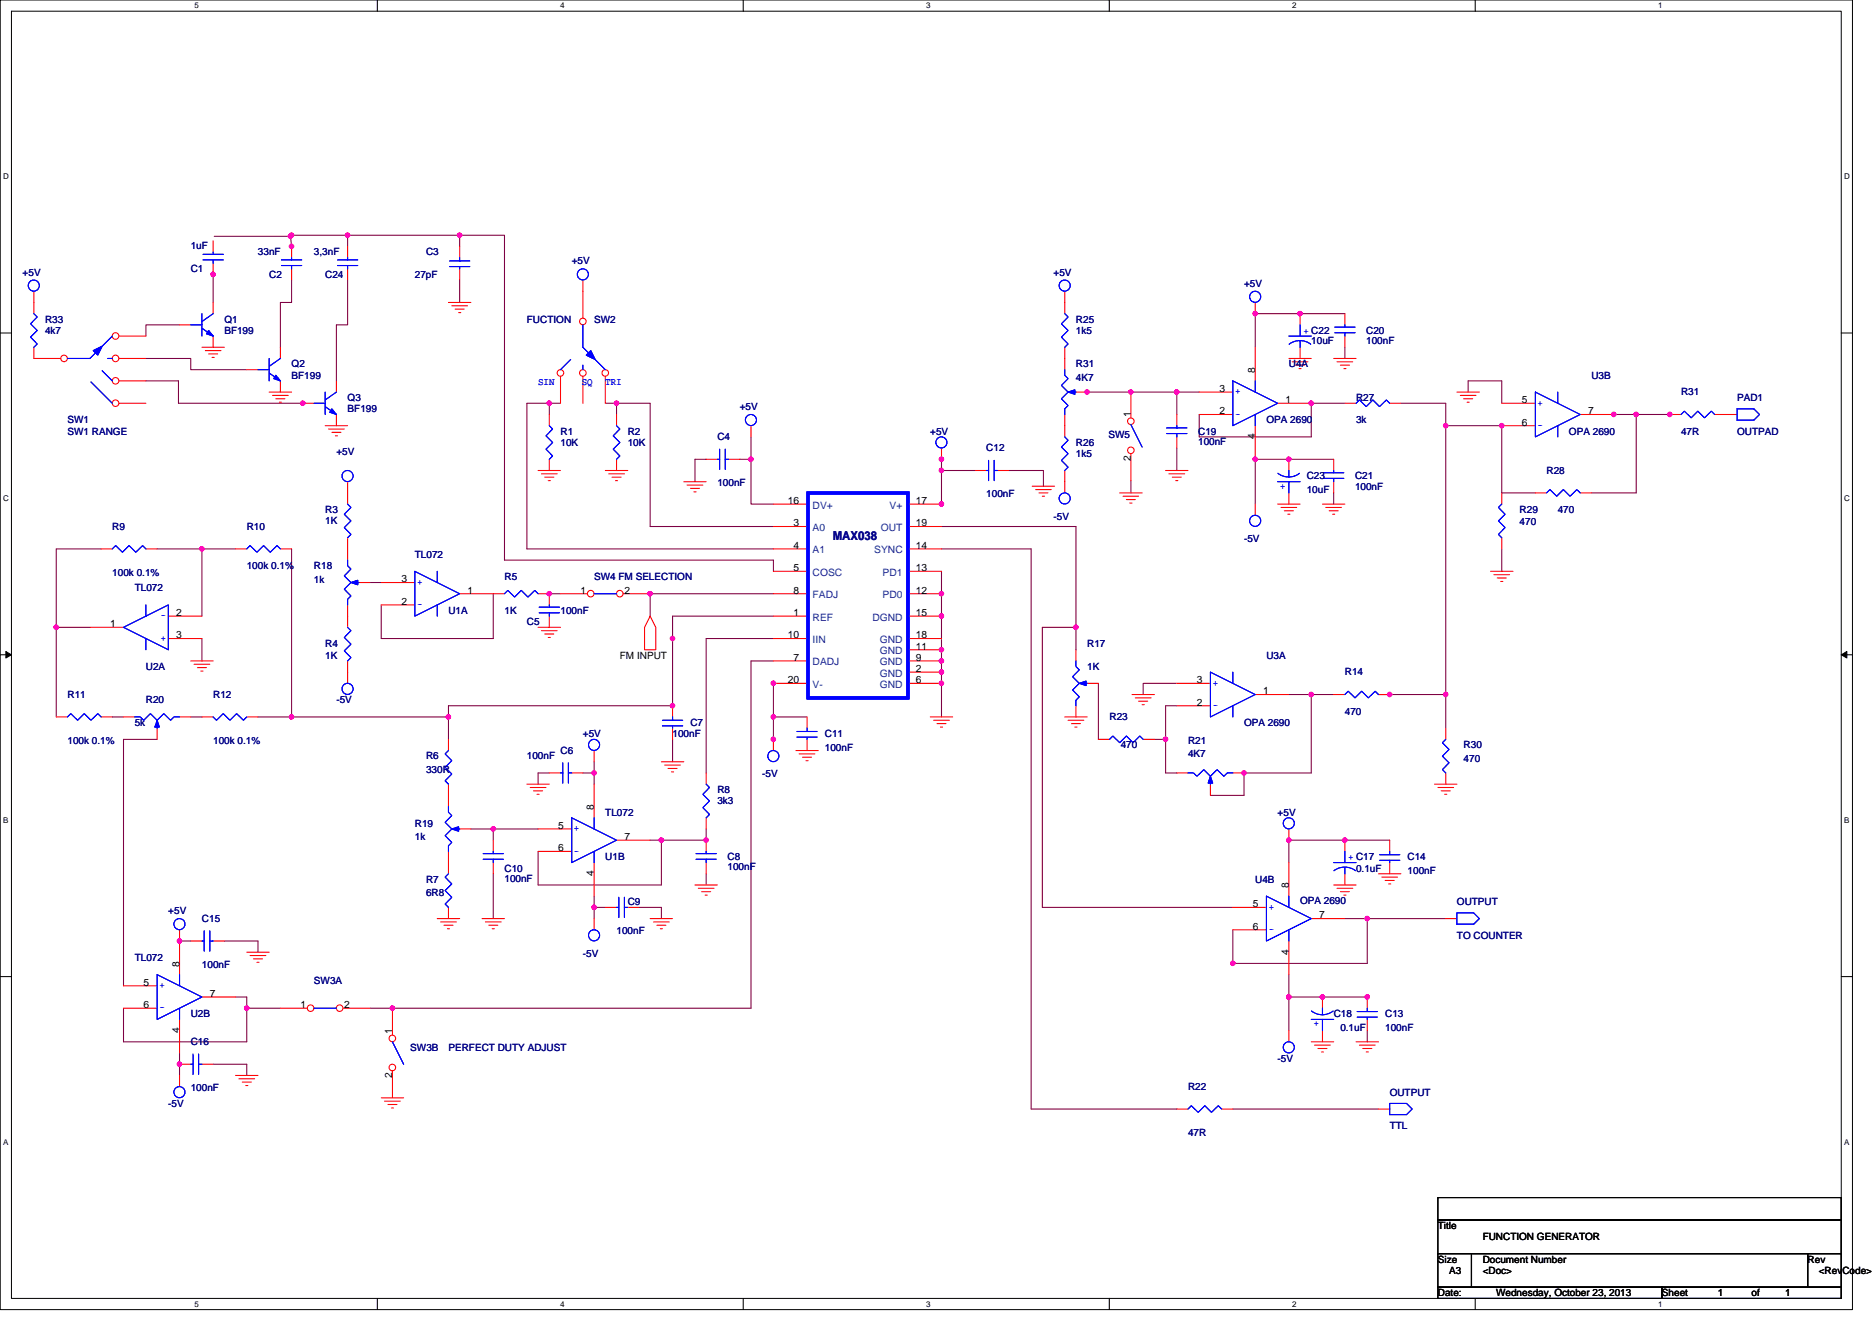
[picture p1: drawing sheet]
<svg xmlns="http://www.w3.org/2000/svg" width="297mm" height="210mm" viewBox="0 0 297 210" stroke-linecap="round" stroke-linejoin="round" font-family="sans-serif">
<path d="M0 0h293.9v207.9h-293.9zM1.8 1.8h290.4v204.3h-290.4z" fill="none" stroke="#000" stroke-width=".16"/>
<g fill="#fff">
<path d="M30.8 .2h.7v1.4h-.7z"/>
<path d="M30.8 206.3h.7v1.4h-.7z"/>
</g>
<path d="M59.9 0v1.8M59.9 206.1v1.8" fill="none" stroke="#000" stroke-width=".17"/>
<g fill="#fff">
<path d="M88.9 .2h.7v1.4h-.7z"/>
<path d="M88.9 206.3h.7v1.4h-.7z"/>
</g>
<path d="M117.9 0v1.8M117.9 206.1v1.8" fill="none" stroke="#000" stroke-width=".17"/>
<g fill="#fff">
<path d="M147 .2h.7v1.4h-.7z"/>
<path d="M147 206.3h.7v1.4h-.7z"/>
</g>
<path d="M176 0v1.8M176 206.1v1.8" fill="none" stroke="#000" stroke-width=".17"/>
<g fill="#fff">
<path d="M205 .2h.7v1.4h-.7z"/>
<path d="M205 206.3h.7v1.4h-.7z"/>
</g>
<path d="M234.1 0v1.8M234.1 206.1v1.8" fill="none" stroke="#000" stroke-width=".17"/>
<g fill="#fff">
<path d="M263.1 .2h.7v1.4h-.7z"/>
<path d="M263.1 206.3h.7v1.4h-.7z"/>
<path d="M.5 27.3h.9v1.4h-.9z"/>
<path d="M292.6 27.3h.9v1.4h-.9z"/>
<path d="M.5 78.4h.9v1.4h-.9z"/>
<path d="M292.6 78.4h.9v1.4h-.9z"/>
</g>
<path d="M0 52.9h1.8M292.2 52.9h1.7" fill="none" stroke="#000" stroke-width=".17"/>
<g fill="#fff">
<path d="M.5 129.5h.8v1.4h-.8z"/>
<path d="M292.6 129.5h.9v1.4h-.9z"/>
</g>
<path d="M0 103.9h1.8M292.2 103.9h1.7" fill="none" stroke="#000" stroke-width=".17"/>
<path d="M.9 103.4l.9 .5-.9 .5zM292.2 103.9l.8-.5v1z" fill="#000" stroke="#000" stroke-width=".16"/>
<g fill="#fff">
<path d="M.5 180.5h.8v1.4h-.8z"/>
<path d="M292.6 180.5h.9v1.4h-.9z"/>
</g>
<path d="M0 155h1.8M292.2 155h1.7M228.2 190.1h64v3.5h-64zM228.2 193.6h64v5.4h-64zM228.2 199h5.3v5.3h-5.3zM233.5 199h53.3v5.3h-53.3zM286.8 199h5.4v5.3h-5.4zM228.2 204.3h35.5v1.8h-35.5zM263.7 204.3h28.5v1.8h-28.5z" fill="none" stroke="#000" stroke-width=".17"/>
<g fill="none" stroke="#800040" stroke-width=".17">
<path d="M34 37.5h12.1M46.1 37.5l.2 1.6M46.1 37.5v-.2h9.1v1.8M55.2 37.3h17.7v1.8M72.9 37.3h7.1v51.6h42.7v1.8M23.2 56.9h7.1v1.8h8.9M28.5 51.6h-5.3v1.7M33.8 43v5M46.3 44.4v3.6h-1.8v7.1M55.2 44.4v7.2h-1.8v8.9M72.9 44.5v3.5M213.4 55.1v1.8"/>
<path d="M213.4 49.8h-14.2v5.3M23.2 60.5h5.1v3.5h19.7M87.2 64h-3.6v23.1h39.1M87.2 64h1.7M87.2 64v1.8M96.1 64h1.7M97.8 64h5.4v19.6h19.5M97.8 64v1.8M112.1 72.9h-1.8v3.6M117.4 72.9h1.8M119.2 72.9v7.1h3.5M119.2 69.3v3.6"/>
<path d="M149.4 74.7v5.3M149.4 74.7h5.3M149.4 72.9v1.8M160.1 74.7h5.5v2.5M172.5 62.2h6.9M179.4 62.2h7.3M179.4 62.1v.1M179.4 76.3v1.9M186.7 71.1v3.6M186.7 62.2v3.6M186.7 62.2h3.6M211.6 78.2v1.8"/>
<path d="M211.6 72.9h-12.4v7.1M213.4 64h-5.3v5.3h-17.8v-3.5M222.3 64h7.1v3.6M229.4 67.6v42.6M229.4 67.6h8.9v10.6h5.3M233 62.2v-1.7h5.3v3.5M256.1 65.8h3.5M259.6 65.8h5.4M259.6 65.8v12.4h-7.1M8.9 99.6h5.4M8.9 99.6v14.2M16 87.1h-7.1v12.5"/>
<path d="M24.9 87.1h7.1M32 87.1v10.7M32 87.1h5.4M46.3 87.1v26.7h-5.4M58.7 92.5h1.8M78.3 94.2v7.1h-17.8v-5.3M87.2 94.2h1.7M122.7 94.2h-19.5v3.6M122.7 97.8h-16v14.2h-35.5v1.8M149.4 87.1h14.2v88.9h23.1M149.4 90.7v10.6M149.4 83.6h21.3v16"/>
<path d="M170.7 99.6h-5.3v44.4h30.2M170.7 99.6v3.5M238.3 87.1v3.6M17.8 113.8h1.8M24.9 117.3h-5.3v39.2M30.3 113.8h1.7M32 101.3v3.6M46.3 113.8h24.9M71.2 113.8v3.5M106.7 117.3v3.6M122.7 101.3h-10.6v21.4M122.7 113.8v3.5"/>
<path d="M122.7 104.9h-3.5v55.1h-60.5M122.7 113.8h5.4M122.7 108.5v5.3M149.4 101.5v12.3M174.3 108.5v8.8M183.2 117.3h1.8M185 117.3v5.4h1.7M186.7 112h-1.7v5.3M186.7 108.5h-5.3v1.7M204.5 110.2h3.6M208.1 110.2v12.5h-10.7v3.5h-5.3M208.1 110.2h3.5"/>
<path d="M218.7 110.2h10.7M229.4 110.2v5.4M74.7 131.6h3.6v1.7M78.3 138.7v7.1M78.3 131.6h7.1M87.2 122.7h-1.8v1.8M92.5 122.7h1.8M94.3 120.9v1.8M94.3 122.7v1.8M103.2 133.3h1.7M104.9 133.4v7.1h-19.5v-5.4M112.1 138.7v1.8"/>
<path d="M112.1 131.6v1.7h-7.2M220.5 133.3l-16 .1v3.5M28.5 149.4h1.8M35.6 149.4h5.3v1.7M37.4 158.2h1.8v1.8M94.3 144v1.8M94.3 142.2v1.8h1.8M101.4 144h3.5v1.8M204.5 158.2h12.5M204.5 154.7v3.5M204.5 158.2v5.4M213.4 145.8h3.6v7.1h-21.4v-5.3"/>
<path d="M217 145.8h12.4M19.6 160v5.4h19.6v-5.4M28.5 167.1v3.6M33.8 168.9h5.4v1.8M39.2 160h5.3M195.6 176h23.1M217 163.6v1.8"/>
</g>
<g fill="#f0f" stroke="#f0f" stroke-width=".17">
<circle cx="103.2" cy="94.2" r=".35"/>
<circle cx="78.3" cy="131.6" r=".35"/>
<circle cx="104.9" cy="133.3" r=".35"/>
<circle cx="112" cy="133.3" r=".35"/>
<circle cx="32" cy="87.1" r=".35"/>
<circle cx="8.9" cy="99.6" r=".35"/>
<circle cx="28.5" cy="149.3" r=".35"/>
<circle cx="28.5" cy="168.9" r=".35"/>
<circle cx="87.1" cy="64" r=".35"/>
<circle cx="97.8" cy="64" r=".35"/>
<circle cx="119.2" cy="72.9" r=".35"/>
<circle cx="94.3" cy="144" r=".35"/>
<circle cx="94.3" cy="122.7" r=".35"/>
<circle cx="106.7" cy="112" r=".35"/>
<circle cx="106.7" cy="101.3" r=".35"/>
<circle cx="122.7" cy="117.3" r=".35"/>
<circle cx="122.7" cy="113.8" r=".35"/>
<circle cx="62.3" cy="160" r=".35"/>
<circle cx="71.1" cy="113.8" r=".35"/>
<circle cx="46.3" cy="113.8" r=".35"/>
<circle cx="184.9" cy="117.3" r=".35"/>
<circle cx="197.4" cy="122.7" r=".35"/>
<circle cx="208.1" cy="110.2" r=".35"/>
<circle cx="149.4" cy="80" r=".35"/>
<circle cx="149.4" cy="74.7" r=".35"/>
<circle cx="149.4" cy="94.2" r=".35"/>
<circle cx="149.4" cy="97.8" r=".35"/>
<circle cx="149.4" cy="104.9" r=".35"/>
<circle cx="149.4" cy="103.1" r=".35"/>
<circle cx="149.4" cy="108.4" r=".35"/>
<circle cx="149.4" cy="106.7" r=".35"/>
<circle cx="170.7" cy="99.6" r=".35"/>
<circle cx="204.5" cy="133.3" r=".35"/>
<circle cx="204.5" cy="158.2" r=".35"/>
<circle cx="209.8" cy="158.2" r=".35"/>
<circle cx="216.9" cy="158.2" r=".35"/>
<circle cx="213.4" cy="133.3" r=".35"/>
<circle cx="216.9" cy="145.8" r=".35"/>
<circle cx="208.1" cy="64" r=".35"/>
<circle cx="204.5" cy="72.9" r=".35"/>
<circle cx="199.2" cy="49.8" r=".35"/>
<circle cx="206.3" cy="49.8" r=".35"/>
<circle cx="264.9" cy="65.8" r=".35"/>
<circle cx="259.6" cy="65.8" r=".35"/>
<circle cx="238.3" cy="67.6" r=".35"/>
<circle cx="256.1" cy="65.8" r=".35"/>
<circle cx="199.2" cy="72.9" r=".35"/>
<circle cx="229.4" cy="110.2" r=".35"/>
<circle cx="229.4" cy="67.6" r=".35"/>
<circle cx="122.7" cy="108.4" r=".35"/>
<circle cx="149.4" cy="72.9" r=".35"/>
<circle cx="33.8" cy="43.5" r=".35"/>
<circle cx="48" cy="64" r=".35"/>
<circle cx="46.1" cy="37.5" r=".34"/>
<circle cx="46.3" cy="39.1" r=".35"/>
<circle cx="46.3" cy="37.3" r=".35"/>
<circle cx="55.1" cy="37.3" r=".35"/>
<circle cx="72.9" cy="37.3" r=".35"/>
<circle cx="87.1" cy="94.2" r=".35"/>
<circle cx="39.1" cy="160" r=".35"/>
<circle cx="220.5" cy="110.2" r=".35"/>
<circle cx="195.6" cy="152.9" r=".35"/>
<circle cx="172.5" cy="62.2" r=".35"/>
<circle cx="179.4" cy="62.2" r=".34"/>
<circle cx="186.7" cy="62.2" r=".35"/>
</g>
<g fill="none" stroke="#f00" stroke-width=".17">
<path d="M32 55.1h3.6M32.6 55.6h2.5M33.1 56.2h1.4M33.7 56.7h.3M71.2 48h3.5M71.7 48.5h2.5M72.2 49.1h1.5M72.8 49.6h.3M204.5 56.9h3.6M205 57.4h2.5M205.6 58h1.4M206.1 58.5h.4"/>
<path d="M211.6 56.9h3.6M212.2 57.4h2.4M212.7 58h1.4M213.2 58.5h.4M42.7 62.2h3.6M43.2 62.8h2.5M43.8 63.3h1.4M44.3 63.8h.4M51.6 67.6h3.6M52.1 68.1h2.5M52.7 68.6h1.4M53.2 69.2h.3"/>
<path d="M85.4 74.7h3.5M85.9 75.2h2.5M86.4 75.7h1.5M87 76.3h.3M96.1 74.7h3.5M96.6 75.2h2.5M97.1 75.7h1.4M97.7 76.3h.3M108.5 76.5h3.6M109 77h2.5M109.6 77.5h1.4M110.1 78.1h.3"/>
<path d="M163.8 77.2h3.5M164.3 77.7h2.5M164.9 78.2h1.4M165.4 78.8h.4M177.7 78.2h3.5M178.2 78.8h2.5M178.7 79.3h1.4M179.3 79.8h.3M185 74.7h3.5M185.5 75.2h2.5M186 75.7h1.4M186.6 76.3h.3"/>
<path d="M231.2 62.2h3.5M231.7 62.8h2.5M232.2 63.3h1.5M232.8 63.8h.3M85.4 99.6h3.5M103.2 97.8l.9 1.8v3.5h-1.8v-3.5zM202.7 80h3.6M203.3 80.5h2.5M203.8 81.1h1.4M204.3 81.6h.4M209.8 80h3.6M210.4 80.5h2.5"/>
<path d="M210.9 81.1h1.4M211.5 81.6h.3M236.5 90.7h3.6M237 91.2h2.5M237.6 91.7h1.4M238.1 92.3h.4M30.3 104.9h3.5M30.8 105.4h2.5M31.3 106h1.5M31.9 106.5h.3M85.9 100.1h2.5M86.4 100.6h1.5"/>
<path d="M87 101.2h.3M126.3 119.1h3.5M126.8 119.7h2.5M147.6 113.8h3.6M148.1 114.3h2.5M148.7 114.9h1.4M149.2 115.4h.4M168.9 113.8h3.6M169.5 114.3h2.5M170 114.9h1.4M170.6 115.4h.3M179.6 110.2h3.6"/>
<path d="M180.1 110.8h2.5M180.7 111.3h1.4M181.2 111.8h.4M83.6 124.5h3.6M84.1 125h2.5M84.7 125.5h1.4M85.2 126.1h.4M104.9 120.9h3.6M105.5 121.4h2.5M106 122h1.4M106.5 122.5h.4M127.3 120.2h1.5"/>
<path d="M127.9 120.7h.3M218.7 138.7h3.6M219.3 139.2h2.5M219.8 139.7h1.4M227.6 124.5h3.6M228.2 125h2.4M228.7 125.5h1.4M229.2 126.1h.4M39.2 151.1h3.5M39.7 151.7h2.5M40.2 152.2h1.5M40.8 152.7h.3"/>
<path d="M69.4 145.8h3.5M69.9 146.3h2.5M70.4 146.9h1.5M71 147.4h.3M76.5 145.8h3.5M77 146.3h2.5M77.6 146.9h1.4M78.1 147.4h.3M103.2 145.8h3.5M103.7 146.3h2.5M104.2 146.9h1.5M104.8 147.4h.3"/>
<path d="M110.3 140.5h3.5M110.8 141h2.5M111.3 141.5h1.5M111.9 142.1h.3M211.6 140.5h3.6M212.2 141h2.4M212.7 141.5h1.4M213.2 142.1h.4M220.3 140.3h.4M37.4 170.7h3.5M37.9 171.2h2.5M38.4 171.7h1.5"/>
<path d="M39 172.3h.3M60.5 174.2h3.5M61 174.8h2.5M61.5 175.3h1.5M62.1 175.9h.3M208.1 165.4h3.5M208.6 165.9h2.5M209.1 166.4h1.5M209.7 167h.3M215.2 165.4h3.5M215.7 165.9h2.5M216.2 166.4h1.5"/>
<path d="M216.8 167h.3"/>
</g>
<circle cx="49.3" cy="160" r=".52" fill="#fff" stroke="#f00" stroke-width=".17"/>
<path d="M44.5 160h4.3" fill="none" stroke="#f00" stroke-width=".17"/>
<circle cx="53.9" cy="160" r=".52" fill="#fff" stroke="#f00" stroke-width=".17"/>
<g fill="none" stroke="#f00" stroke-width=".17">
<path d="M46.3 39.1v1.8M72.9 39.1v1.8M5.4 46.2v3.6M5.4 55.1v1.8M46.3 42.7v1.7M72.9 42.7v1.7M168.9 46.2v1.8M168.9 67.6v1.7M168.9 74.7v1.8M55.2 87.1v1.8M55.2 96v1.8M56.9 92.5h1.8"/>
<path d="M71.2 117.3v1.8M122.7 117.3v1.8M128.1 113.8v1.8M128.1 117.3v1.8M71.2 124.5v1.7M71.2 136.9v1.8M186.7 122.7h1.8M192.1 124.5v1.7M195.6 122.7h1.8M204.5 131.6v1.7M19.6 156.5h5.3M28.5 149.4v5.3"/>
<path d="M32 158.2h5.4M71.2 144v1.8M94.3 145.8v1.8M19.6 160h5.3M28.5 161.8v5.3M54.4 160h4.3M218.7 176h1.8"/>
</g>
<g fill="none" stroke="#00f" stroke-width=".17">
<path d="M5.4 49.8l.5 .5-1.1 1.1 1.1 1.1-1.1 1 1.1 1.1-.5 .5M44.7 42.1h3.2M44.7 41.3h3.2M46.3 40.9v.4M46.3 42.1v.6M71.3 41.4h3.2M71.3 42.3h3.2M72.9 42.3v.4M72.9 40.9v.5M168.9 69.3l.6 .6-1.1 1.1 1.1 1-1.1 1.1 1.1 1-.6 .6M55.2 88.9v.9l.5 .5-1.1 1.1 1.1 1.1-1.1 1 1.1 1.1-.5 .5v.9M56.6 92.5h.3"/>
<path d="M71.2 119.1l-.6 .6 1.1 1-1.1 1.1 1.1 1.1-1.1 1 .6 .6M126.4 116.1h3.3M126.4 117h3.3M128.1 117v.3M128.1 115.6v.5M71.2 138.7l-.6 .5 1.1 1.1-1.1 1.1 1.1 1-1.1 1.1 .6 .5M188.5 122.7h.9l.5 .5 1.1-1 1.1 1 1-1 1.1 1 .5-.5h.9M192.1 124.1v.4M24.9 154.7l7.1 3.5-7.1 3.6zM28.5 154.7v1.8M28.5 160v1.8M49.8 160h3.6"/>
<path d="M220.5 175.1h2.7l.9 .9-.9 .9h-2.7z"/>
<circle cx="5.4" cy="45.3" r=".88"/>
<circle cx="168.9" cy="45.3" r=".88"/>
<circle cx="122.7" cy="120" r=".88"/>
<circle cx="204.5" cy="130.7" r=".88"/>
<circle cx="94.3" cy="148.4" r=".88"/>
</g>
<g fill="#00f" stroke="#00f" stroke-width=".17">
<path d="M192.1 123.2l.3 1.1h-.7z" fill-rule="evenodd"/>
<path d="M192.1 123.2l.3 1.1h-.7z" fill-rule="evenodd"/>
<path d="M55.7 92.5l1.1-.4v.7z" fill-rule="evenodd"/>
<path d="M55.7 92.5l1.1-.4v.7z" fill-rule="evenodd"/>
</g>
<circle cx="179.4" cy="66.9" r=".52" fill="#fff" stroke="#f00" stroke-width=".17"/>
<path d="M179.4 62.1v4.2" fill="none" stroke="#f00" stroke-width=".17"/>
<circle cx="179.4" cy="71.5" r=".52" fill="#fff" stroke="#f00" stroke-width=".17"/>
<g fill="none" stroke="#f00" stroke-width=".17">
<path d="M112.1 72.9h1.7M115.6 72.9h1.8M154.7 74.7h1.8M158.3 74.7h1.8M179.4 72v4.3M273.9 65.8h1.7M60.5 92.5h5.3M60.5 96h5.3M72.9 94.2h5.4M174.3 117.3h1.8M181.4 117.3h1.8M229.4 115.6v1.7"/>
<path d="M112.1 122.7v1.8M112.1 129.8v1.8M229.4 122.7v1.8M217 158.2v1.8M28.5 170.7v1.8M28.5 168.9h1.8M32 168.9h1.8M217 161.8v1.8"/>
</g>
<g fill="none" stroke="#00f" stroke-width=".17">
<path d="M113.8 72.9h.4M114.2 71.3v3.2M115.1 71.3v3.2M115.1 72.9h.5M156.5 74.7h.4M156.9 73.1v3.2M157.8 73.1v3.2M157.8 74.7h.5M179.4 67.4l1.8 3.6M275.6 64.9h2.7l.9 .9-.9 .9h-2.7zM65.8 90.7l7.1 3.5-7.1 3.6zM69.4 90.7v1.8"/>
<path d="M69.4 96v1.8M176.1 117.3l.5-.5 1.1 1.1 1-1.1 1.1 1.1 1.1-1.1 .5 .5M229.4 117.3l-.5 .6 1 1.1-1 1 1 1.1-1 1.1 .5 .5M112.1 124.5l.5 .5-1.1 1.1 1.1 1-1.1 1.1 1.1 1.1-.5 .5M30.3 168.9h.3M30.6 167.3v3.2M31.5 167.3v3.2M31.5 168.9h.5M215.3 160.5h3.3M215.3 161.4h3.3M217 161.4v.4M217 160v.5"/>
<circle cx="28.5" cy="173.3" r=".88"/>
</g>
<circle cx="62.3" cy="164.8" r=".52" fill="#fff" stroke="#f00" stroke-width=".17"/>
<path d="M62.3 160v4.3" fill="none" stroke="#f00" stroke-width=".17"/>
<circle cx="62.3" cy="169.4" r=".52" fill="#fff" stroke="#f00" stroke-width=".17"/>
<g fill="none" stroke="#f00" stroke-width=".17">
<path d="M168.9 48v1.8M168.9 55.1v3.6M199.2 55.1v5.4M168.9 65.8v1.8M170.7 62.2h1.8M190.3 62.2h5.3M190.3 65.8h5.3M199.2 67.6v5.3M202.7 64h5.4M16 87.1h1.8M23.2 87.1h1.7M37.4 87.1h1.8"/>
<path d="M44.5 87.1h1.8M71.2 126.2v1.8M71.2 135.1v1.8M72.9 131.6h1.8M220.5 133.3v1.8M220.5 136.9v1.8M62.3 170v4.2"/>
</g>
<g fill="none" stroke="#00f" stroke-width=".17">
<path d="M168.9 49.8l.6 .5-1.1 1.1 1.1 1.1-1.1 1 1.1 1.1-.6 .5M168.9 58.7v.9l.6 .5-1.1 1.1 1.1 1-1.1 1.1 1.1 1.1-.6 .5v.9M170.4 62.2h.3M195.6 60.5l7.1 3.5-7.1 3.6zM199.2 60.5v1.7M199.2 65.8v1.8M17.8 87.1l.5-.5 1.1 1.1 1.1-1.1 1 1.1 1.1-1.1 .6 .5M39.2 87.1l.5-.5 1.1 1.1 1-1.1 1.1 1.1 1.1-1.1 .5 .5M71.2 128v.9l.5 .5-1.1 1.1 1.1 1.1-1.1 1 1.1 1.1-.5 .5v.9M72.6 131.6h.3M218.9 135.7h3.2M218.9 136.5h3.2"/>
<path d="M220.5 136.5v.4M220.5 135.1v.6M62.3 165.4l1.7 3.5"/>
</g>
<g fill="#00f" stroke="#00f" stroke-width=".17">
<path d="M71.7 131.6l1.1-.4v.7z" fill-rule="evenodd"/>
<path d="M71.7 131.6l1.1-.4v.7z" fill-rule="evenodd"/>
<path d="M169.5 62.2l1.1-.3v.7z" fill-rule="evenodd"/>
<path d="M169.5 62.2l1.1-.3v.7z" fill-rule="evenodd"/>
</g>
<circle cx="92.5" cy="51" r=".52" fill="#fff" stroke="#f00" stroke-width=".17"/>
<path d="M92.5 46.2v4.3" fill="none" stroke="#f00" stroke-width=".17"/>
<circle cx="96" cy="59.2" r=".52" fill="#fff" stroke="#f00" stroke-width=".17"/>
<path d="M96.1 59.7v4.3" fill="none" stroke="#f00" stroke-width=".17"/>
<circle cx="92.5" cy="59.2" r=".52" fill="#fff" stroke="#f00" stroke-width=".17"/>
<path d="M92.5 59.7v4.3" fill="none" stroke="#f00" stroke-width=".17"/>
<circle cx="88.9" cy="59.2" r=".52" fill="#fff" stroke="#f00" stroke-width=".17"/>
<path d="M88.9 59.7v4.3M199.2 80v1.8" fill="none" stroke="#f00" stroke-width=".17"/>
<g fill="#00f" stroke="#00f" stroke-width=".17">
<path d="M93 56.4l.7-.8 .7 1.5z" fill-rule="evenodd"/>
<path d="M93 56.4l.7-.8 .7 1.5z" fill-rule="evenodd"/>
</g>
<g fill="none" stroke="#00f" stroke-width=".17">
<path d="M90.5 57.1l-1.6 1.6M92.5 51.6v3.5l.9 .9M92.5 58v.7M94.4 57.1l1.7 1.6"/>
<circle cx="199.2" cy="82.7" r=".88"/>
</g>
<circle cx="10.2" cy="56.9" r=".52" fill="#fff" stroke="#f00" stroke-width=".17"/>
<path d="M5.4 56.9h4.2" fill="none" stroke="#f00" stroke-width=".17"/>
<circle cx="18.3" cy="53.3" r=".52" fill="#fff" stroke="#f00" stroke-width=".17"/>
<path d="M18.9 53.3h4.3" fill="none" stroke="#f00" stroke-width=".17"/>
<circle cx="18.3" cy="56.9" r=".52" fill="#fff" stroke="#f00" stroke-width=".17"/>
<path d="M18.9 56.9h4.3" fill="none" stroke="#f00" stroke-width=".17"/>
<circle cx="18.3" cy="60.4" r=".52" fill="#fff" stroke="#f00" stroke-width=".17"/>
<path d="M18.9 60.5h4.3" fill="none" stroke="#f00" stroke-width=".17"/>
<circle cx="18.3" cy="64" r=".52" fill="#fff" stroke="#f00" stroke-width=".17"/>
<g fill="none" stroke="#f00" stroke-width=".17">
<path d="M33.8 38.2v1.8M28.5 51.6h1.8M33.8 41.8v1.8M33.8 48v1.8M33.8 53.3v1.8M39.2 58.7h1.7M44.5 55.1v1.8M92.5 44.4v1.8M199.2 48v1.8M206.3 49.8v1.8M206.3 55.1v1.8M213.4 49.8v1.8"/>
<path d="M213.4 53.3v1.8M18.9 64h4.3M44.5 60.5v1.7M48 64h1.8M53.4 60.5v1.7M53.4 65.8v1.8M55.2 78.2v1.8M87.2 65.8v1.8M87.2 72.9v1.8M97.8 65.8v1.8M97.8 72.9v1.8M119.2 67.6v1.7"/>
<path d="M168.9 76.5v1.7M186.7 65.8v1.8M186.7 69.3v1.8M204.5 72.9v1.8M204.5 78.2v1.8M211.6 72.9v1.8M211.6 76.5v1.7M213.4 64h1.8M220.5 64h1.8M238.3 64h5.3M238.3 67.6h5.3M238.3 78.2v1.8"/>
<path d="M243.6 78.2h1.8M250.7 78.2h1.8M250.7 65.8h5.4M265 65.8h1.7M272.1 65.8h1.8M14.3 99.6h5.3M26.7 97.8h5.3M55.2 85.3v1.8M55.2 97.8v1.8M87.2 94.2v1.8M87.2 97.8v1.8M238.3 85.3v1.8"/>
<path d="M8.9 113.8h1.8M16 113.8h1.8M19.6 113.8h1.8M24.9 115.6v1.7M26.7 101.3h5.3M28.5 113.8h1.8M32 113.8h1.8M39.2 113.8h1.7M55.2 104.9v3.6M94.3 119.1v1.8M106.7 112v1.8M106.7 115.6v1.7"/>
<path d="M211.6 110.2h1.8M218.7 110.2h1.8M85.4 131.6h5.3M85.4 135.1h5.3M87.2 122.7h1.7M90.7 122.7h1.8M94.3 124.5v5.3M94.3 136.9v5.3M97.8 133.3h5.4M112.1 133.4v1.7M112.1 136.9v1.8M204.5 136.9v5.3"/>
<path d="M213.4 133.4v1.7M213.4 138.7v1.8M96.1 144h1.7M99.6 144h1.8M195.6 144h5.4M195.6 147.6h5.4M204.5 149.4v5.3M208.1 145.8h5.3M209.8 158.2v1.8M229.4 145.8h1.8M186.7 176h1.8M193.8 176h1.8"/>
<path d="M209.8 163.6v1.8"/>
</g>
<g fill="#00f" stroke="#00f" stroke-width=".17">
<path d="M14.8 55.6l1.4-.7-.7 1.5z" fill-rule="evenodd"/>
<path d="M14.8 55.6l1.4-.7-.7 1.5z" fill-rule="evenodd"/>
<path d="M33.1 52.5l.7 .8-1-.3z" fill-rule="evenodd"/>
<path d="M33.1 52.5l.7 .8-1-.3z" fill-rule="evenodd"/>
<path d="M43.8 59.6l.7 .9-1.1-.4z" fill-rule="evenodd"/>
<path d="M43.8 59.6l.7 .9-1.1-.4z" fill-rule="evenodd"/>
<path d="M52.7 64.9l.7 .9-1.1-.4z" fill-rule="evenodd"/>
<path d="M52.7 64.9l.7 .9-1.1-.4z" fill-rule="evenodd"/>
<path d="M24.9 114.3l.4 1.1h-.7z" fill-rule="evenodd"/>
<path d="M24.9 114.3l.4 1.1h-.7z" fill-rule="evenodd"/>
</g>
<g fill="none" stroke="#00f" stroke-width=".17">
<path d="M15.2 56l-.9 .9h-3.6M16.2 58.8l1.6 1.7M17.1 56.9h.7M17.8 53.3l-1.6 1.6M30.3 51.6h1.7M32 52.1l1.8 1.2M32 49.8v3.5M32.2 41.3h3.2M32.2 40.4h3.2M33.8 49.8l-1.8 1.2M33.8 40v.4M33.8 41.3v.5"/>
<path d="M40.9 58.7h1.8M42.7 59.2l1.8 1.3M42.7 56.9v3.6M44.5 56.9l-1.8 1.2M204.5 53.3h3.6M204.6 54.6a2.86 2.86 0 0 1 3.4 0M206.3 54.1v1M206.3 51.6v1.7M211.8 52.8h3.2M211.8 51.9h3.2M213.4 51.6v.3M213.4 52.8v.5"/>
<path d="M14.4 60.6l3.4 3.4M49.8 64h1.8M51.6 64.5l1.8 1.3M51.6 62.2v3.6M53.4 62.2l-1.8 1.3M87.2 67.6l.5 .5-1.1 1.1 1.1 1-1.1 1.1 1.1 1.1-.5 .5M97.8 67.6l.6 .5-1.1 1.1 1.1 1-1.1 1.1 1.1 1.1-.6 .5M185.1 68.8h3.2M185.1 67.9h3.2M186.7 67.6v.3M186.7 68.8v.5M202.7 76.5h3.6"/>
<path d="M202.8 75.1a2.78 2.78 0 0 0 3.4 0M204.5 74.7v1M204.5 76.5v1.7M210 75.9h3.2M210 75h3.2M211.6 74.7v.3M211.6 75.9v.6M215.2 64l.5-.5 1.1 1 1-1 1.1 1 1.1-1 .5 .5M243.6 62.2l7.1 3.6-7.1 3.5zM245.4 78.2l.5-.5 1.1 1.1 1.1-1.1 1 1.1 1.1-1.1 .5 .5M247.2 62.2v1.8M247.2 67.6v1.7"/>
<path d="M266.7 65.8l.6-.5 1 1 1.1-1 1.1 1 1-1 .6 .5M19.6 99.6l7.1-3.6v7.1zM23.2 96v1.8M55.2 80l.5 .5-1.1 1.1 1.1 1.1-1.1 1 1.1 1.1-.5 .5M55.2 99.6l.5 .5-1.1 1.1 1.1 1-1.1 1.1 1.1 1.1-.5 .5M85.6 97.3h3.2M85.6 96.4h3.2M87.2 96v.4M87.2 97.3v.5M238.3 80l-.5 .5 1 1.1-1 1.1 1 1-1 1.1 .5 .5M10.7 113.8l.5-.5 1.1 1 1.1-1 1 1 1.1-1 .5 .5M21.4 113.8h.9l.5 .5 1.1-1 1 1 1.1-1 1.1 1 .5-.5h.9"/>
<path d="M23.2 101.3v1.8M24.9 115.2v.4M33.8 113.8l.6 .5 1-1 1.1 1 1-1 1.1 1 .6-.5M105.1 114.3h3.2M105.1 115.2h3.2M106.7 115.2v.4M106.7 113.8v.5M213.4 110.2l.5-.5 1.1 1.1 1.1-1.1 1 1.1 1.1-1.1 .5 .5M88.9 122.7h.4M89.3 121.1v3.2M90.2 122.7h.5M90.2 121.1v3.2"/>
<path d="M90.7 129.8l7.1 3.6-7.1 3.5zM94.3 129.8v1.8M94.3 135.1v1.8M110.4 136.4h3.3M110.4 135.5h3.3M112.1 135.1v.4M112.1 136.4v.5M211.6 136.9h3.6M211.7 138.2a2.86 2.86 0 0 1 3.4 0M213.4 137.6v1.1M213.4 135.1v1.8M97.8 144h.4"/>
<path d="M98.2 142.4v3.2M99.1 144h.5M99.1 142.4v3.2M201 142.2l7.1 3.6-7.1 3.6zM204.5 142.2v1.8M204.5 147.6v1.8M231.2 144.9h2.6l.9 .9-.9 .9h-2.6zM188.5 176l.5-.5 1.1 1.1 1.1-1.1 1 1.1 1.1-1.1 .5 .5M208.1 161.8h3.5M208.1 160.5a2.78 2.78 0 0 0 3.4 0M209.8 160v1.1M209.8 161.8v1.8"/>
<circle cx="92.5" cy="43.5" r=".88"/>
<circle cx="199.2" cy="47.1" r=".88"/>
<circle cx="119.2" cy="66.7" r=".88"/>
<circle cx="168.9" cy="79.1" r=".88"/>
<circle cx="55.1" cy="109.3" r=".88"/>
<circle cx="94.3" cy="118.2" r=".88"/>
</g>
<circle cx="93.7" cy="94.2" r=".52" fill="#fff" stroke="#f00" stroke-width=".17"/>
<path d="M88.9 94.2h4.3" fill="none" stroke="#f00" stroke-width=".17"/>
<circle cx="98.3" cy="94.2" r=".52" fill="#fff" stroke="#f00" stroke-width=".17"/>
<g fill="none" stroke="#f00" stroke-width=".17">
<path d="M55.2 39.1v1.8M55.2 42.7v1.7M55.2 76.5v1.7M149.4 71.1v1.8M78.3 94.2h1.7M85.4 94.2h1.8M98.9 94.2h4.3M122.7 94.2h5.4M122.7 80h5.4M122.7 83.6h5.4M122.7 87.1h5.4M122.7 90.7h5.4"/>
<path d="M122.7 97.8h5.4M144.1 94.2h5.3M144.1 80h5.3M144.1 83.6h5.3M144.1 87.1h5.3M144.1 90.7h5.3M144.1 97.8h5.3M122.7 101.3h5.4M122.7 104.9h5.4M122.7 108.5h5.4M144.1 101.3h5.3M144.1 104.9h5.3"/>
<path d="M144.1 108.5h5.3M144.1 103.1h5.3M144.1 106.7h5.3M170.7 103.1v1.8M170.7 112v1.8M172.5 108.5h1.8M186.7 108.5h5.4M186.7 112h5.4M199.2 110.2h5.3M78.3 133.4v1.7M78.3 136.9v1.8M28.5 147.6v1.8"/>
<path d="M30.3 149.4h1.7M33.8 149.4h1.8M204.5 163.6v1.8"/>
</g>
<g fill="none" stroke="#00f" stroke-width=".17">
<path d="M53.5 42.1h3.3M53.5 41.3h3.3M55.2 40.9v.4M55.2 42.1v.6M80 94.2l.6-.5 1.1 1.1 1-1.1 1.1 1.1 1.1-1.1 .5 .5M94.3 94.2h3.5M170.7 104.9v.9l.6 .5-1.1 1.1 1.1 1.1-1.1 1 1.1 1.1-.6 .5v.9M172.1 108.5h.4M192.1 106.7l7.1 3.5-7.1 3.6zM195.6 106.7v1.8M195.6 112v1.8M76.7 136.4h3.2"/>
<path d="M76.7 135.5h3.2M78.3 135.1v.4M78.3 136.4v.5M32 149.4h.4M32.4 147.7v3.3M33.3 149.4h.5M33.3 147.7v3.3"/>
<circle cx="55.1" cy="75.6" r=".88"/>
<circle cx="149.4" cy="70.2" r=".88"/>
<circle cx="28.5" cy="146.7" r=".88"/>
<circle cx="204.5" cy="166.2" r=".88"/>
</g>
<path d="M128.2 78.2h15.9v32.6h-15.9z" fill="none" stroke="#00f" stroke-width=".53"/>
<g fill="#00f" stroke="#00f" stroke-width=".17">
<path d="M171.3 108.5l1-.4v.7z" fill-rule="evenodd"/>
<path d="M171.3 108.5l1-.4v.7z" fill-rule="evenodd"/>
</g>
<g fill="#f0f" stroke="#f0f" stroke-width=".17">
<circle cx="103.2" cy="94.2" r=".35"/>
<circle cx="78.3" cy="131.6" r=".35"/>
<circle cx="104.9" cy="133.3" r=".35"/>
<circle cx="112" cy="133.3" r=".35"/>
<circle cx="32" cy="87.1" r=".35"/>
<circle cx="8.9" cy="99.6" r=".35"/>
<circle cx="28.5" cy="149.3" r=".35"/>
<circle cx="28.5" cy="168.9" r=".35"/>
<circle cx="87.1" cy="64" r=".35"/>
<circle cx="97.8" cy="64" r=".35"/>
<circle cx="119.2" cy="72.9" r=".35"/>
<circle cx="94.3" cy="144" r=".35"/>
<circle cx="94.3" cy="122.7" r=".35"/>
<circle cx="106.7" cy="112" r=".35"/>
<circle cx="106.7" cy="101.3" r=".35"/>
<circle cx="122.7" cy="117.3" r=".35"/>
<circle cx="122.7" cy="113.8" r=".35"/>
<circle cx="62.3" cy="160" r=".35"/>
<circle cx="71.1" cy="113.8" r=".35"/>
<circle cx="46.3" cy="113.8" r=".35"/>
<circle cx="184.9" cy="117.3" r=".35"/>
<circle cx="197.4" cy="122.7" r=".35"/>
<circle cx="208.1" cy="110.2" r=".35"/>
<circle cx="149.4" cy="80" r=".35"/>
<circle cx="149.4" cy="74.7" r=".35"/>
<circle cx="149.4" cy="94.2" r=".35"/>
<circle cx="149.4" cy="97.8" r=".35"/>
<circle cx="149.4" cy="104.9" r=".35"/>
<circle cx="149.4" cy="103.1" r=".35"/>
<circle cx="149.4" cy="108.4" r=".35"/>
<circle cx="149.4" cy="106.7" r=".35"/>
<circle cx="170.7" cy="99.6" r=".35"/>
<circle cx="204.5" cy="133.3" r=".35"/>
<circle cx="204.5" cy="158.2" r=".35"/>
<circle cx="209.8" cy="158.2" r=".35"/>
<circle cx="216.9" cy="158.2" r=".35"/>
<circle cx="213.4" cy="133.3" r=".35"/>
<circle cx="216.9" cy="145.8" r=".35"/>
<circle cx="208.1" cy="64" r=".35"/>
<circle cx="204.5" cy="72.9" r=".35"/>
<circle cx="199.2" cy="49.8" r=".35"/>
<circle cx="206.3" cy="49.8" r=".35"/>
<circle cx="264.9" cy="65.8" r=".35"/>
<circle cx="259.6" cy="65.8" r=".35"/>
<circle cx="238.3" cy="67.6" r=".35"/>
<circle cx="256.1" cy="65.8" r=".35"/>
<circle cx="199.2" cy="72.9" r=".35"/>
<circle cx="229.4" cy="110.2" r=".35"/>
<circle cx="229.4" cy="67.6" r=".35"/>
<circle cx="122.7" cy="108.4" r=".35"/>
<circle cx="149.4" cy="72.9" r=".35"/>
<circle cx="33.8" cy="43.5" r=".35"/>
<circle cx="48" cy="64" r=".35"/>
<circle cx="46.1" cy="37.5" r=".34"/>
<circle cx="46.3" cy="39.1" r=".35"/>
<circle cx="46.3" cy="37.3" r=".35"/>
<circle cx="55.1" cy="37.3" r=".35"/>
<circle cx="72.9" cy="37.3" r=".35"/>
<circle cx="87.1" cy="94.2" r=".35"/>
<circle cx="39.1" cy="160" r=".35"/>
<circle cx="220.5" cy="110.2" r=".35"/>
<circle cx="195.6" cy="152.9" r=".35"/>
<circle cx="172.5" cy="62.2" r=".35"/>
<circle cx="179.4" cy="62.2" r=".34"/>
<circle cx="186.7" cy="62.2" r=".35"/>
</g>
<text font-size="1.9" fill="#000080" x="132.1" y="85.7">MAX038</text>
<g font-size="1.6" fill="#000080">
<text x="30.3" y="39.5">1uF</text>
<text x="40.9" y="40.5">33nF</text>
<text x="49.8" y="40.5">3,3nF</text>
<text x="67.6" y="40.5">C3</text>
<text x="90.7" y="42">+5V</text>
<text x="3.6" y="43.7">+5V</text>
<text x="30.3" y="43.2">C1</text>
<text x="42.7" y="44.1">C2</text>
<text x="51.6" y="44.1">C24</text>
<text x="65.8" y="44.1">27pF</text>
<text x="167.2" y="43.7">+5V</text>
<text x="197.4" y="45.5">+5V</text>
<text x="7.2" y="51.2">R33</text>
<text x="7.2" y="53">4k7</text>
<text x="35.6" y="51.2">Q1</text>
<text x="35.6" y="53">BF199</text>
<text x="83.6" y="51.2">FUCTION</text>
<text x="94.3" y="51.2">SW2</text>
<text x="170.7" y="51.2">R25</text>
<text x="170.7" y="53">1k5</text>
<text x="216.8" y="53">C20</text>
<text x="46.3" y="58.3">Q2</text>
<text x="170.7" y="58.3">R31</text>
<text x="204.5" y="58.3">U4A</text>
<text x="208.1" y="54.6">10uF</text>
<text x="216.8" y="54.6">100nF</text>
<text x="46.3" y="60.1">BF199</text>
<text x="55.2" y="63.6">Q3</text>
<text x="55.2" y="65.4">BF199</text>
<text x="117.4" y="65.1">+5V</text>
<text x="170.7" y="60.5">4K7</text>
<text x="215.2" y="63.6">R27</text>
<text x="252.5" y="60.1">U3B</text>
<text x="266.7" y="62.8">R31</text>
<text x="275.6" y="63.6">PAD1</text>
<text x="10.7" y="67.2">SW1</text>
<text x="10.7" y="69">SW1 RANGE</text>
<text x="88.9" y="69">R1</text>
<text x="88.9" y="70.8">10K</text>
<text x="99.6" y="69">R2</text>
<text x="99.6" y="70.8">10K</text>
<text x="113.8" y="69.9">C4</text>
<text x="147.6" y="69">+5V</text>
<text x="156.5" y="71.6">C12</text>
<text x="170.7" y="70.8">R26</text>
<text x="175.9" y="69.5">SW5</text>
<text x="190.1" y="69">C19</text>
<text x="190.1" y="70.6">100nF</text>
<text x="201" y="67.2">OPA 2690</text>
<text x="215.2" y="67.2">3k</text>
<text x="249" y="69">OPA 2690</text>
<text x="266.7" y="69">47R</text>
<text x="275.6" y="69">OUTPAD</text>
<text x="53.4" y="72.2">+5V</text>
<text x="113.8" y="77.2">100nF</text>
<text x="170.7" y="72.5">1k5</text>
<text x="207.3" y="76.1">C23</text>
<text x="215" y="76.1">C21</text>
<text x="215" y="77.7">100nF</text>
<text x="245.4" y="75.2">R28</text>
<text x="51.6" y="81.4">R3</text>
<text x="51.6" y="83.2">1K</text>
<text x="156.5" y="78.9">100nF</text>
<text x="167.2" y="82.5">-5V</text>
<text x="207.3" y="78.2">10uF</text>
<text x="241.1" y="81.4">R29</text>
<text x="241.1" y="83.4">470</text>
<text x="247.2" y="81.4">470</text>
<text x="17.8" y="84.1">R9</text>
<text x="39.2" y="84.1">R10</text>
<text x="65.8" y="88.5">TL072</text>
<text x="197.4" y="86">-5V</text>
<text x="17.8" y="91.4">100k 0.1%</text>
<text x="21.4" y="93.9">TL072</text>
<text x="39.2" y="90.3">100k 0.1%</text>
<text x="49.8" y="90.3">R18</text>
<text x="49.8" y="92.5">1k</text>
<text x="80" y="92.1">R5</text>
<text x="94.3" y="92.1">SW4 FM SELECTION</text>
<text x="71.2" y="97.4">U1A</text>
<text x="80" y="97.4">1K</text>
<text x="83.6" y="99.2">C5</text>
<text x="88.9" y="97.4">100nF</text>
<text x="23.2" y="106.3">U2A</text>
<text x="51.6" y="102.8">R4</text>
<text x="51.6" y="104.5">1K</text>
<text x="172.5" y="102.8">R17</text>
<text x="172.5" y="106.3">1K</text>
<text x="201" y="104.5">U3A</text>
<text x="213.4" y="107.2">R14</text>
<text x="10.7" y="110.8">R11</text>
<text x="23.2" y="111.7">R20</text>
<text x="33.8" y="110.8">R12</text>
<text x="53.4" y="111.7">-5V</text>
<text x="213.4" y="113.4">470</text>
<text x="10.7" y="118">100k 0.1%</text>
<text x="21.4" y="115.2">5k</text>
<text x="33.8" y="118">100k 0.1%</text>
<text x="88.9" y="119.7">C6</text>
<text x="92.5" y="117">+5V</text>
<text x="106.7" y="117">100nF</text>
<text x="109.6" y="115.2">C7</text>
<text x="130.9" y="117">C11</text>
<text x="130.9" y="119.1">100nF</text>
<text x="176.1" y="114.3">R23</text>
<text x="177.8" y="118.8">470</text>
<text x="188.5" y="118">R21</text>
<text x="197.4" y="115.2">OPA 2690</text>
<text x="232.2" y="118.8">R30</text>
<text x="67.6" y="120.5">R6</text>
<text x="67.6" y="122.7">330R</text>
<text x="83.6" y="120.5">100nF</text>
<text x="113.8" y="125.9">R8</text>
<text x="120.9" y="123.4">-5V</text>
<text x="188.5" y="120.2">4K7</text>
<text x="232.2" y="120.9">470</text>
<text x="65.8" y="131.2">R19</text>
<text x="96.1" y="129.4">TL072</text>
<text x="113.8" y="127.7">3k3</text>
<text x="202.7" y="129.4">+5V</text>
<text x="65.8" y="133.4">1k</text>
<text x="96.1" y="136.5">U1B</text>
<text x="115.4" y="136.5">C8</text>
<text x="223.3" y="136.5">C14</text>
<text x="67.6" y="140.1">R7</text>
<text x="67.6" y="142.2">6R8</text>
<text x="80" y="138.3">C10</text>
<text x="80" y="139.9">100nF</text>
<text x="99.6" y="143.7">C9</text>
<text x="115.4" y="138.2">100nF</text>
<text x="199.2" y="140.1">U4B</text>
<text x="206.3" y="143.5">OPA 2690</text>
<text x="215.2" y="138.3">0.1uF</text>
<text x="223.3" y="138.7">100nF</text>
<text x="231.2" y="143.7">OUTPUT</text>
<text x="26.7" y="145.1">+5V</text>
<text x="32" y="146.3">C15</text>
<text x="97.8" y="148.3">100nF</text>
<text x="231.2" y="149">TO COUNTER</text>
<text x="21.4" y="152.5">TL072</text>
<text x="32" y="153.6">100nF</text>
<text x="92.5" y="151.8">-5V</text>
<text x="30.3" y="161.4">U2B</text>
<text x="49.8" y="156.1">SW3A</text>
<text x="211.6" y="161.4">C18</text>
<text x="219.8" y="161.4">C13</text>
<text x="30.3" y="165.9">C16</text>
<text x="65.1" y="166.8">SW3B</text>
<text x="71.2" y="166.8">PERFECT DUTY ADJUST</text>
<text x="212.7" y="163.6">0.1uF</text>
<text x="219.8" y="163.6">100nF</text>
<text x="30.3" y="173.2">100nF</text>
<text x="188.5" y="173">R22</text>
<text x="202.7" y="168.6">-5V</text>
<text x="220.5" y="173.9">OUTPUT</text>
<text x="26.7" y="175.7">-5V</text>
<text x="220.5" y="179.2">TTL</text>
<text x="188.5" y="180.3">47R</text>
</g>
<g font-size="1.6" fill="#00f">
<text x="206.8" y="53">+ C22</text>
<text x="85.4" y="61.2">SIN</text>
<text x="92.3" y="61.2">SQ</text>
<text x="96.1" y="61.2">TRI</text>
<text x="196" y="62.6">+</text>
<text x="244" y="64.4">+</text>
<text x="196" y="66.1">-</text>
<text x="244" y="67.9">-</text>
<text x="204" y="76.8" transform="rotate(180 204 76.8)">+</text>
<text x="66.2" y="92.8">+</text>
<text x="26.3" y="97.4" transform="rotate(180 26.3 97.4)">-</text>
<text x="26.3" y="100.9" transform="rotate(180 26.3 100.9)">+</text>
<text x="66.2" y="96.4">-</text>
<text x="192.4" y="112.4">-</text>
<text x="192.4" y="108.8">+</text>
<text x="91.1" y="131.9">+</text>
<text x="91.1" y="135.5">-</text>
<text x="213.9" y="136.5">+ C17</text>
<text x="201.3" y="147.9">-</text>
<text x="201.3" y="144.4">+</text>
<text x="25.3" y="160.4">-</text>
<text x="25.3" y="156.8">+</text>
<text x="209.3" y="162.1" transform="rotate(180 209.3 162.1)">+</text>
</g>
<g font-size="1.6">
<text x="199.2" y="59.2" transform="rotate(-90 199.2 59.2)">8</text>
<text x="193.5" y="62.2">3</text>
<text x="193.5" y="65.8">2</text>
<text x="204" y="64">1</text>
<text x="241.5" y="64">5</text>
<text x="252" y="65.8">7</text>
<text x="179.4" y="66.1" transform="rotate(-90 179.4 66.1)">1</text>
<text x="199.2" y="69.7" transform="rotate(-90 199.2 69.7)">4</text>
<text x="241.5" y="67.5">6</text>
<text x="179.4" y="73.1" transform="rotate(-90 179.4 73.1)">2</text>
<text x="125" y="80">16</text>
<text x="125.9" y="83.5">3</text>
<text x="145.3" y="80">17</text>
<text x="145.3" y="83.5">19</text>
<text x="125.9" y="87.1">4</text>
<text x="145.3" y="87.1">14</text>
<text x="63.7" y="92.4">3</text>
<text x="63.7" y="96">2</text>
<text x="74.2" y="94.2">1</text>
<text x="92.1" y="94.2">1</text>
<text x="99.1" y="94.2">2</text>
<text x="125.9" y="90.7">5</text>
<text x="125.9" y="94.2">8</text>
<text x="145.3" y="90.7">13</text>
<text x="145.3" y="94.2">12</text>
<text x="17.5" y="99.5">1</text>
<text x="28" y="101.3">3</text>
<text x="28" y="97.8">2</text>
<text x="125" y="101.3">10</text>
<text x="125.9" y="97.8">1</text>
<text x="145.3" y="101.3">18</text>
<text x="145.3" y="97.8">15</text>
<text x="98.4" y="104.5">FM INPUT</text>
<text x="125.9" y="104.9">7</text>
<text x="145.3" y="104.9">9</text>
<text x="145.3" y="103.1">11</text>
<text x="145.3" y="106.7">2</text>
<text x="125" y="108.4">20</text>
<text x="145.3" y="108.4">6</text>
<text x="189.9" y="108.4">3</text>
<text x="189.9" y="112">2</text>
<text x="200.4" y="110.2">1</text>
<text x="88.6" y="131.6">5</text>
<text x="94.3" y="128.5" transform="rotate(-90 94.3 128.5)">8</text>
<text x="88.6" y="135.1">6</text>
<text x="99.1" y="133.3">7</text>
<text x="94.3" y="139.1" transform="rotate(-90 94.3 139.1)">4</text>
<text x="198.8" y="144">5</text>
<text x="204.5" y="141" transform="rotate(-90 204.5 141)">8</text>
<text x="198.8" y="147.6">6</text>
<text x="209.3" y="145.8">7</text>
<text x="28.5" y="153.4" transform="rotate(-90 28.5 153.4)">8</text>
<text x="204.5" y="151.5" transform="rotate(-90 204.5 151.5)">4</text>
<text x="22.8" y="156.4">5</text>
<text x="22.8" y="160">6</text>
<text x="33.3" y="158.2">7</text>
<text x="47.7" y="160">1</text>
<text x="54.6" y="160">2</text>
<text x="28.5" y="164" transform="rotate(-90 28.5 164)">4</text>
<text x="62.2" y="164.1" transform="rotate(-90 62.2 164.1)">1</text>
<text x="62.2" y="171.1" transform="rotate(-90 62.2 171.1)">2</text>
<text x="228.2" y="195.1">Title</text>
<text x="235.3" y="196.8">FUNCTION GENERATOR</text>
<text x="228.2" y="200.4">Size</text>
<text x="229.9" y="202.2">A3</text>
<text x="235.3" y="200.4">Document Number</text>
<text x="235.3" y="202.2">&lt;Doc&gt;</text>
<text x="286.8" y="200.4">Rev</text>
<text x="288.6" y="202.2">&lt;RevCode&gt;</text>
<text x="228.2" y="205.7">Date:</text>
<text x="237.4" y="205.7">Wednesday, October 23, 2013</text>
<text x="263.7" y="205.7">Sheet</text>
<text x="272.6" y="205.7">1</text>
<text x="277.9" y="205.7">of</text>
<text x="283.3" y="205.7">1</text>
</g>
<g font-size="1.6" fill="#004080">
<text x="128.9" y="80.7">DV+</text>
<text x="141.2" y="80.7">V+</text>
<text x="128.9" y="84.3">A0</text>
<text x="128.9" y="87.8">A1</text>
<text x="138.7" y="87.8">SYNC</text>
<text x="139.8" y="84.3">OUT</text>
<text x="128.9" y="91.4">COSC</text>
<text x="128.9" y="95">FADJ</text>
<text x="140" y="91.4">PD1</text>
<text x="140" y="95">PD0</text>
<text x="128.9" y="98.5">REF</text>
<text x="138.4" y="98.5">DGND</text>
<text x="128.9" y="102.1">IIN</text>
<text x="128.9" y="105.6">DADJ</text>
<text x="139.6" y="102.1">GND</text>
<text x="139.6" y="105.6">GND</text>
<text x="139.6" y="103.8">GND</text>
<text x="139.6" y="107.4">GND</text>
<text x="128.9" y="109.2">V-</text>
<text x="139.6" y="109.2">GND</text>
</g>
<g font-size="1.3">
<text x="30.8" y="1.3">5</text>
<text x="88.9" y="1.3">4</text>
<text x="147" y="1.3">3</text>
<text x="205" y="1.3">2</text>
<text x="263.1" y="1.3">1</text>
<text x=".5" y="28.4">D</text>
<text x="292.6" y="28.4">D</text>
<text x=".5" y="79.5">C</text>
<text x="292.6" y="79.5">C</text>
<text x=".5" y="130.6">B</text>
<text x="292.6" y="130.6">B</text>
<text x=".5" y="181.7">A</text>
<text x="292.6" y="181.7">A</text>
<text x="30.8" y="207.4">5</text>
<text x="88.9" y="207.4">4</text>
<text x="147" y="207.4">3</text>
<text x="205" y="207.4">2</text>
<text x="263.1" y="207.4">1</text>
</g>
</svg>
